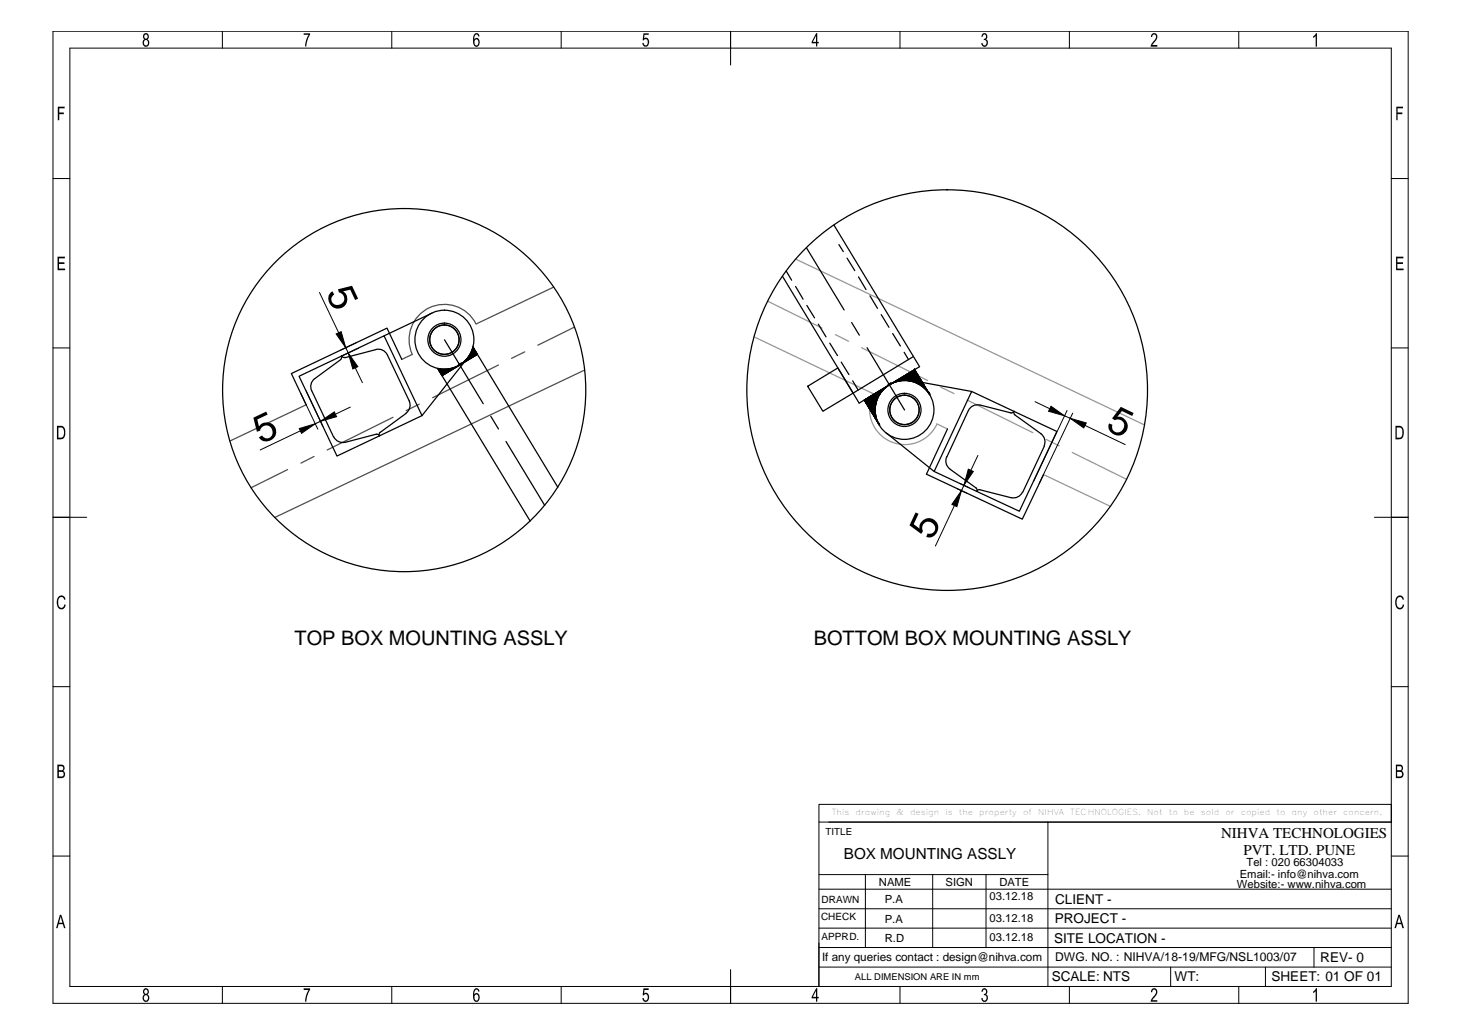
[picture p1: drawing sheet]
<svg xmlns="http://www.w3.org/2000/svg" width="297mm" height="210mm" viewBox="0 0 297 210" stroke-linecap="round" stroke-linejoin="round" font-family="sans-serif">
<!-- layer: 0 -->
<g fill="none" stroke="#000" stroke-width=".25">
<path d="M159.7 55.1l1.1 1.8M161.6 58.2l1.6 2.6M163.8 50.3l7.7 12.7M169.4 45.7l17.4 28.8-12.2 7.4-15.6-25.8M170.4 49.7l.9 1.4M172.1 52.5l1.6 2.5M174.4 56.3l1.6 2.5M60.8 76.5l17.2-8.3 7.7 16.3-17.2 8.2zM63.3 79.4l4.5 9.4M64 76.9a2.01 2.01 0 0 0-.7 2.5M69.2 73.1l-5.2 3.8M69.4 72.3v.3l-.2 .4"/>
<path d="M69.4 72.3l.2 .2 .5 .1M76.4 71a2.01 2.01 0 0 1 2.3 1.1M76.4 71l-6.3 1.7M78.7 72.1l4.4 9.4a2.01 2.01 0 0 1-.6 2.4M81.6 73l-3-6.3-19.4 9.2 3 6.4M87.8 63.6l-9.8 4.6M89 74.9l2.2 .6-2.2-.6M89 75l2.2 .5M89 75.1l2.1 .5M89 75l2.1 .5M89.2 75.3l1.7 .4M89.2 75.2l1.7 .4"/>
<path d="M89.2 75.4l1.6 .3M89.3 75.4l1.4 .4M89.3 75.4l1.5 .4M89.3 75.5l1.3 .3M89.3 75.5l1.3 .4-1.3-.3M89.4 75.6l1 .3-1-.2M89.4 75l1.9 .4M89.5 75.7l.9 .3-.9-.2M89.5 75.8l.9 .2M89.6 75.9l.6 .2M89.6 76l.5 .2-.5-.2M89.7 75l1.7 .4-1.5-.4"/>
<path d="M89.7 76.1l.4 .1M89.8 76.2v.1M89.8 76.2h.2M89.8 76.3l17.9 29.6M90.1 75l1.3 .4M90.2 75l1.3 .4M90.3 76l-.8-.1 .8 .2M90.3 75l1.2 .3M90.3 69l7.9 13M90.4 75l1.1 .3M90.5 75.9l-1.1-.3 1.2 .3M90.6 75l1 .3"/>
<path d="M90.7 75l.9 .2M90.9 75l.8 .2M91 75.6l-1.9-.4 1.8 .4M91 75l.7 .2-.8-.2M91.1 75.6l-2-.5 1.9 .5M91.1 75l.7 .1M91.3 74.9l.5 .2M91.4 74.9l.5 .2M91.5 74.9l.5 .1-.5-.1M91.6 74.9l.5 .1M91.8 74.8l.3 .1-.3-.1M91.9 74.8l.3 .1"/>
<path d="M91.9 74.8l.3 .1-.2-.1M92 74.8h.3M92.1 74.8h.2h-.2M92.2 74.7l.2 .1M92.3 74.7h.2h-.2M92.4 74.6l.2 .1M92.6 74.6h.1M92.6 74.5l.1 .1M92.7 74.6h-.2l.1 .1M92.7 74.5h.1M92.8 74.5h.1M92.9 74.5h.1"/>
<path d="M92.9 74.4v.1M92.9 74.4h.1M93.1 74.3l-.1 .1M93.1 74.3h.1M93.2 74.3h.1M93.3 74.2h.1M93.4 74.2h.1M93.4 74.1h.1M93.5 74.1h.1M93.6 74.1h.1M93.6 74h.1M93.7 74h.1"/>
<path d="M93.8 73.9h.1M93.9 73.9h.1M93.9 73.8h.1M94 73.8h.1M94.1 73.7v.1M94.1 73.7h.1M94.2 73.6h.1l-.1 .1M94.3 73.5h.2M94.3 73.4l.2 .1-.1-.1M94.4 73.4h.2h-.2M94.4 73.5h-.2l.2 .1M94.5 73.3l.2 .1"/>
<path d="M94.5 73.3l.3 .1M94.6 73.4h-.1h.2M94.6 73.2l.3 .1M94.6 73.2h.4M94.7 73.1l.4 .1M94.7 73.1h.4M94.8 73l.4 .1M94.8 73.3l-.2-.1 .2 .1M94.8 72.9h.6M95 72.8l.4 .1M95 72.8l.5 .1M95 72.7l.6 .2-.5-.2"/>
<path d="M95 72.7l-9.3 11.8M95.1 72.7l.5 .1M95.1 72.6l.5 .2M95.1 72.6l.6 .2M95.1 72.6l.7 .1M95.2 72.5l.7 .1M95.3 72.3l.9 .2M95.3 72.2l1 .2M95.4 72.1l1 .2M95.5 72l1.1 .3M95.5 72l1.1 .2M95.6 71.8l1.2 .3"/>
<path d="M95.6 71.8l1.3 .3M95.7 71.7l1.2 .4M95.7 71.6l1.2 .3M95.8 71.5l1 .2M95.8 71.4l1 .3M95.8 72.7l-.6-.2 .7 .2M95.8 71.3l.9 .2M95.9 71.2l.7 .2M95.9 71.1l.6 .1M95.9 71l.5 .2M95.9 71l.5 .1M96 72.6l-.8-.2 .7 .2"/>
<path d="M96 71l.4 .1-.4-.1M96 70.9l.3 .1M96 70.8l.3 .1M96 70.7l.2 .1M96.1 70.7h.1M96.1 70.6h.1M96.1 70.5h.1M96.1 70.5l.9 1.5-7.2 4.3-.8-1.4 2.3 .5M96.2 72.5l-.9-.1 .7 .2M96.2 70.6v.1M96.2 70.7h-.2h.2M96.3 70.8h-.3l.3 .1"/>
<path d="M96.3 72.4l-.9-.2 .9 .2M96.4 71l-.4-.1 .4 .1M96.4 72.3l-.9-.2 1 .2M96.5 71.2l-.6-.1 .6 .1M96.6 71.3l-.7-.1 .7 .1M96.6 71.4l-.7-.2 .8 .3M96.7 72.2l-1.2-.3 1.1 .3M96.7 71.5l-.8-.2 .8 .2M96.7 72.1l-1.1-.2 1.1 .3M96.7 71.6l-.9-.2 .9 .2M96.8 72.1l-1.2-.3 1.2 .3M96.9 71.8l-1.2-.3 1.2 .3"/>
<path d="M96.9 71.9l-1.2-.3 1.3 .4M97 72l16.3 27M163.9 62.1l1.6 2.5M164.1 78.5l6.1-3.7 3.1 5.1-6.1 3.7zM166.3 65.9l1.5 2.6M168.6 69.7l1.6 2.6M170.9 73.6l1.6 2.5M173 65.5l1.6 2.6M173.2 77.4l1.1 1.8M176.2 70.7l7.6 12.6M176.8 60.1l1.5 2.6M177.8 80l.9 .2"/>
<path d="M177.8 79.9l.9 .3-.9-.2M177.9 79.9l.8 .2M177.9 79.9l.9 .2M178 79.8l.8 .3M178 79.8l.8 .2M178.1 79.8l.7 .2M178.1 79.8l.8 .2M178.2 79.7l.7 .2-.7-.2M178.3 79.6l.6 .2M178.4 79.6l.6 .2-.6-.2M178.4 79.6l.6 .1M178.5 79.5l.6 .2"/>
<path d="M178.5 79.5l.6 .1M178.7 79.4l.4 .2M178.7 79.4l.5 .1-.4-.1M178.8 79.3l.5 .2-.5-.2M179 79.2l.3 .2M179 79.2l.3 .1M179 63.9l1.6 2.6M179.1 79.2h.3h-.3M179.2 79.1l.3 .1-.3-.1M179.3 79.1l.2 .1M179.3 79l.2 .1h-.2M179.3 79.4l-.4-.1 .4 .1"/>
<path d="M179.3 79l.3 .1M179.4 79.3l-.4-.1 .4 .1M179.4 79h.2M179.5 79h.2h-.2M179.6 78.9h.2M179.7 78.8l.1 .1h-.2M179.7 79l-.2-.1 .2 .1M179.7 78.8h.2M179.8 78.7l.1 .1M179.8 78.7h.2M180.1 78.6h.1M180.1 78.6l-.2 .1h.1"/>
<path d="M180.2 78.5l-.1 .1M180.2 78.5h.1M180.4 78.4h-.1M180.4 78.4h.1M180.5 78.4h.1M180.5 78.3h.1M180.6 78.3h.1M180.7 78.2h.1M180.8 78.1h.1M180.9 78.1h.1M181 78h.1M181.2 77.9h.1"/>
<path d="M181.3 77.9h-.2M181.3 77.9h.1M181.3 77.8l.1 .1M181.4 77.8h.1M181.4 67.8l1.5 2.5M181.5 77.8h.1M181.5 77.7h.2M181.6 77.7h.2M181.6 77.7v.1M181.6 77.6l.2 .1M181.7 77.6h.2M181.8 77.6h.2"/>
<path d="M181.8 77.5l.3 .1M181.9 77.5l.3 .1M182 77.4l.3 .1M182 77.4l.4 .1M182 77.4l.5 .1M182.1 77.3l.5 .2M182.3 77.2l.7 .2M182.3 77.2l.8 .2M182.4 77.2l.7 .2M182.5 77.1l.9 .2M182.5 77.1l1 .2M182.6 77.1l1.1 .2"/>
<path d="M182.6 77l1.1 .3M182.6 77l1.3 .3M182.7 77.4l-.5-.1 .6 .1M182.8 76.9l2.2 .6M182.9 76.9l4.7 1.2M182.9 77.4l-.6-.1 .5 .1M182.9 76.9l4.7 1.1M182.9 76.8l4.7 1.2-4.6-1.2M183 76.8l4.5 1.1-4.5-1.1M183.1 76.8l4.4 1.1M183.1 76.8l4.4 1M183.1 76.7l4.3 1.1"/>
<path d="M183.2 76.7l4.2 1M183.2 77.3l-.8-.1 .9 .1M183.3 76.6l4 1M183.4 76.6l3.9 1M183.4 76.5l3.9 1-3.9-.9M183.5 76.5l3.8 1M183.5 76.5l3.7 .9M183.6 76.5l3.6 .8M183.7 76.4l3.4 .9-3.4-.9M183.7 71.6l.9 1.5M183.8 76.3l3.2 .8M183.9 76.3l3.1 .7"/>
<path d="M184 76.2l2.9 .7M184 77.3l-1.3-.3 1.5 .3M184.1 76.2l2.8 .6M184.1 76.1l2.7 .7M184.2 76.1l2.6 .7M184.2 76l2.5 .7-2.4-.7M184.3 76l2.4 .6M184.4 77.3l-1.6-.3 1.8 .4M184.4 76l2.3 .5M184.4 75.9l2.3 .6-2.2-.6M184.5 75.9l2.1 .5M184.6 75.9l2 .4"/>
<path d="M184.6 75.8l1.9 .5M184.7 75.8l1.8 .4M184.8 75.7l1.7 .5-1.7-.5M184.8 75.7l1.6 .4M184.9 75.7l1.5 .3M184.9 75.6l1.5 .4-1.4-.4M184.9 77.3l12.5 2.2M185 75.6l1.3 .3M185.1 75.6l1.2 .3-1.3-.3M185.1 75.5l1.1 .3M185.2 75.5l1 .3M185.2 75.5l1 .2"/>
<path d="M185.3 75.4l.8 .2M185.4 75.4l.7 .1-.7-.1M185.5 77.6l2.1 .5M185.5 75.3l.5 .1-.4-.1M185.6 75.2l.3 .1M185.6 72.4l-12.3 7.5M185.7 75.2l.2 .1M185.7 75.2h.2M185.8 75.1h.1M185.8 75.1l3.1 5.1M185.9 77.7l1.8 .5-1.6-.4M185.9 75.1h-.2l.2 .1"/>
<path d="M186 75.4l-.5-.1 .5 .2M186.2 75.6l-1-.2 1 .3M186.2 77.9l1.5 .3-1.3-.3M186.5 78l1.3 .3M186.6 76.4l-2.1-.5 2.1 .6M186.6 78l1.2 .3M186.7 78.1l1.1 .3M186.8 76.7l-2.6-.6 2.6 .7M186.8 78.1l1 .3M186.9 78.2l.9 .2M186.9 77l-2.9-.8 3 .8M187 78.2l.8 .3"/>
<path d="M187 78.3l.9 .2M187.1 77.2l-3.4-.8 3.4 .8M187.1 78.4l.8 .1M187.2 78.4l.7 .2M187.3 78.4l.6 .2M187.3 78.5l.7 .2-.6-.2M187.4 77.7l-4.2-1 4.2 1M187.5 78.6l.5 .1-.5-.1M187.6 78.7l.5 .1M187.7 78.8l.4 .1M187.8 78.9l.3 .1M187.8 79h.4"/>
<path d="M187.9 79h.3M188 79l.2 .1M188.1 79.1l.2 .1-.2-.1M188.1 79.2h.3M188.2 79.2l.2 .1M188.2 79.3h.2M188.3 79.3l.1 .2-.1-.1M188.4 79.5h.1M188.5 79.6l.1 .1M188.5 79.6h.1M188.6 79.8h.1M188.7 79.8h.1"/>
<path d="M188.7 79.9h.1M188.7 80h.1M188.8 80h.1M197.4 79.5l17.3 8.2-7.6 16.2-17.3-8.1zM77.1 88.5l-.2-.2-.5-.1-6.2 1.7a2.07 2.07 0 0 1-2.4-1.1M82.5 84l-5.3 3.8-.2 .5 .1 .2M99.7 84.6l1.6 2.6M102.8 89.7l7.9 13M175.6 81.3l2.4 .6M175.6 81.3l3.1 5.1M175.7 81.4l2.3 .6-2.3-.6M175.7 81.2l2.3 .6"/>
<path d="M175.7 81.2l2.3 .6-2.3-.6M175.8 81.6l2.1 .6-2.1-.5M175.8 81.2l2.3 .5M175.8 81.6l2.1 .5M175.9 81.8l2 .5M175.9 81.7l2 .6M175.9 81.1l2.2 .6M175.9 81.8l2 .5-1.9-.4M176 81.1l2.1 .5-2.2-.5M176 81.9l1.9 .5M176 81.1l2.1 .5M176 82l1.9 .4"/>
<path d="M176 81l2.1 .5-2-.5M176.1 82.1l1.8 .5-1.8-.5M176.1 82l1.8 .5M176.1 82.2l1.8 .4M176.2 80.9l1.9 .6M176.2 80.9l2 .5M176.2 82.3l1.7 .5-1.7-.4M176.2 80.9l2 .5-1.9-.5M176.3 82.5l1.6 .4M176.3 82.4l1.6 .4M176.4 80.8l1.8 .5M176.4 82.6l1.5 .4"/>
<path d="M176.4 82.6l1.5 .3M176.4 82.6l1.4 .4-1.4-.3M176.5 82.7l1.3 .4-1.3-.3M176.5 80.8l1.7 .4-1.8-.4M176.5 82.8l1.3 .3M176.5 80.7l1.7 .5M176.5 82.8l1.3 .4-1.3-.3M176.6 80.7l1.6 .5M176.6 82.9l1.2 .4M176.6 80.6l1.7 .5M176.7 83.1l1.1 .3M176.7 83.1l1.1 .3-1.1-.3"/>
<path d="M176.7 80.6l1.6 .4-1.6-.4M176.8 83.2l1 .3M176.8 80.6l1.5 .4M176.8 83.4l1 .2M176.8 83.3l1 .3M176.9 83.4l1 .3M176.9 83.4l.9 .3M176.9 80.5l1.4 .4M177 83.5l.9 .3-.9-.2M177 80.5l1.4 .3M177 80.4l1.4 .4-1.3-.4M177 83.7l.9 .2"/>
<path d="M177 83.6l.9 .2M177.1 83.7l.8 .2-.8-.2M177.1 80.4l1.3 .3-1.3-.3M177.1 83.8l.8 .2-.8-.1M177.1 80.3l1.3 .4M177.2 83.9l.7 .2M177.2 80.3l1.2 .3M177.2 84l.7 .2-.7-.2M177.2 80.3l1.3 .3M177.3 84l.6 .2M177.3 84.1l.6 .2-.6-.1M177.3 84.2l.6 .1"/>
<path d="M177.4 84.3l.5 .1M177.4 80.2l1.1 .3M177.4 84.3l.5 .2M177.5 84.4l.4 .1h-.4M177.5 84.4l.4 .1M177.5 80.2l1.1 .2M177.5 80.1l1.1 .2M177.5 84.5l.5 .1M177.6 84.6h.4M177.6 84.6l.4 .1M177.6 80.1l1 .2M177.6 84.7l.4 .1"/>
<path d="M177.7 80l1 .3M177.7 84.8l.3 .1M177.7 80l1 .2M177.8 84.9l.3 .1-.3-.1M177.8 83.5l-1-.2 1 .2M177.8 83.3l-1.2-.3 1.2 .3M177.8 85h.3h-.3M177.9 83.9l-.8-.1 .8 .2M177.9 82.6l-1.7-.3 1.7 .4M177.9 83.7l-1-.2 1 .2M177.9 85.1h.2M177.9 85.1l.2 .1"/>
<path d="M177.9 82.1l-2.2-.6 2.2 .6M177.9 85.2l.3 .1M178 85.3h.2M178 81.9l-2.4-.6 2.4 .6M178 82l-2.3-.5 2.3 .5M178 84.8h-.3h.3M178.1 85.4h.1M178.1 85.3l.1 .1M178.1 85.4l.1 .1h-.1M178.2 85.6h.1M178.2 85.5l.1 .1M178.2 85.7h.1"/>
<path d="M178.3 85.8h.1M178.3 85.7l.1 .1M178.3 80.9l-1.5-.3 1.5 .3M178.4 85.9h.1M178.4 86h.1M178.5 86.1h.1M178.5 80.5l-1.2-.2 1.2 .3M178.5 86.2h.1M178.6 86.2h.1M178.6 86.3h.1M178.7 86.4h.1M180.1 88l9.7 7.8"/>
<path d="M188.8 80.1h.1M188.9 80.2h.1M188.9 80.1h.1M192.4 92.8a2.01 2.01 0 0 0 .6 2.5M192.5 87.2l-4.3 9.2 19.5 9.1 4.3-9.1M193 95.3l5.3 3.8 .2 .5-.1 .2 .2-.2 .5-.1 6.3 1.6a2.05 2.05 0 0 0 2.3-1.1M196.7 83.4l-4.3 9.4M199.1 82.3a2.01 2.01 0 0 0-2.3 1.1M199.1 82.3l6.3 1.6 .5-.1 .1-.2M206 83.6v.3l.2 .4 5.3 3.8a2.05 2.05 0 0 1 .6 2.5M212.2 90.6l-4.4 9.4"/>
<circle cx="82.1" cy="79.3" r="36.9"/>
<circle cx="90.3" cy="69" r="6"/>
<circle cx="90.3" cy="69" r="2.98"/>
<circle cx="90.3" cy="69" r="3.4"/>
<circle cx="192.4" cy="79.3" r="40.7"/>
<circle cx="183.8" cy="83.3" r="6"/>
<circle cx="183.8" cy="83.3" r="2.98"/>
<circle cx="183.8" cy="83.3" r="3.4"/>
</g>
<path d="M161.7 52.7l70.9 33.7M153.2 68.5l24.2 11.5M156 61.2l11 5.5M169.7 68l2.7 1.3M175.1 70.7l13.3 6.6M177.4 80a7.2 7.2 0 0 0 3.4 9.6 7.2 7.2 0 0 0 9.6-3.5l2.1 1.1M191.1 78.7l2.7 1.3M196.5 81.3l13.4 6.6M212 96.4l13.7 6.5M212.5 89.3l2.7 1.3M217.9 91.9l11 5.5" fill="none" stroke="#959595" stroke-width=".25"/>
<path d="M112.5 58.3l-15.8 7.5M83.8 72l-2.2 1M96.7 65.8a7.2 7.2 0 0 0-9.5-3.3 7.2 7.2 0 0 0-3.4 9.5M101.3 74.2l-13.4 6.6M106.6 71.5l-2.7 1.3M116.7 66.5l-7.4 3.6M118.8 75.2l-63 30M58.4 95.4l-7.4 3.7M62.2 82.3l-15.5 7.3M63.8 92.8l-2.7 1.3M79.9 84.8l-13.4 6.6M85.2 82.1l-2.7 1.3" fill="none" stroke="#4c4c4c" stroke-width=".25"/>
<g fill="none" stroke="#000" stroke-width=".2">
<path d="M10.8 6.4h275.3v197.5h-275.3zM14.2 9.8h268.5v190.6h-268.5zM45.2 6.4v3.4M79.6 6.4v3.4M114 6.4v3.4M148.4 6.4v6.8M182.9 6.4v3.4M217.3 6.4v3.4M251.7 6.4v3.4M10.8 36.3h3.4M282.7 36.3h3.4M64.9 59.4l3.9 8.2"/>
<path d="M10.8 70.7h3.4M61.1 79.9l3.5 7.3M62.2 79.4l3.4 7.3M70.2 70.7l.6 1M72.2 74.8l1.4 3M72.4 69.6l-3.2 1.6M72.9 70.7l-3.2 1.5M282.7 70.7h3.4M61 87.5l-8.2 3.9M65.1 85.6l-1 .5M71.2 82.7l-3 1.5M194.5 99.3l1.9 .9"/>
<path d="M195 98.2l1.9 .9M195.8 98.6l-.5 1.1M198.7 92.5l-1.5 3.1M210.3 81.6l3 1.5M216.3 84.5l1.1 .5M216.8 83.4l-6.8 14.3M217.9 83.9l-6.8 14.4M220.4 86.4l8.2 3.9M10.8 105.1h6.8M193.9 102.7l-3.9 8.3M279.2 105.1h6.9M10.8 139.5h3.4"/>
<path d="M282.7 139.5h3.4M10.8 173.9h3.4M166.4 163.4h116.3v3.6h-116.3zM166.4 167v33.4M166.4 177.7h46.5M168.4 167h114.3M175.8 177.7v14.8M189.5 177.7v14.8M200.3 177.7v14.8M212.9 167v33.4M282.7 173.9h3.4M148.4 197v6.9"/>
<path d="M166.4 192.5h116.3M166.4 188.6h116.3M166.4 184.7h116.3M166.4 180.7h116.3M166.4 196.5h116.3M237.8 196.5v3.9M257.1 196.5v3.9M267 192.5v4M45.2 200.4v3.5M79.6 200.4v3.5M114 200.4v3.5M182.9 200.4v3.5"/>
<path d="M217.3 200.4v3.5M251.7 200.4v3.5"/>
</g>
<g fill="#000">
<path d="M61.7 6.8h1.3l-.6 1.5-.2 1.1h-.2l.1-.8 .6-1.5h-1zM130.7 6.8h1.1v.3h-.8l-.1 .7 .1-.1h.4l.4 .3 .1 .3-.1 .8-.4 .4-.5-.1-.4-.5v-.2h.3l.1 .4 .3 .1 .3-.1 .1-.5-.1-.4-.2-.2-.7 .2zM199.7 6.8l.5-.1 .3 .3v.7a.31 .31 0 0 0-.1 .4 .31 .31 0 0 0 .3 .2v.7l-.4 .5-.6-.1-.3-.6 .2-.1 .2 .4a.52 .52 0 0 0 .7-.3 .52 .52 0 0 0-.3-.6h-.3v-.3l.3-.1 .1-.3a.37 .37 0 0 0-.3-.5 .37 .37 0 0 0-.3 .5h-.3v-.2zM234.1 6.9l.6-.2 .4 .4v.7l-1 1.3h1v.4h-1.3l.1-.6 1-1.3-.1-.4-.3-.2-.3 .1-.1 .4h-.3zM267.3 6.8l.3-.1v2.8h-.3v-2.2l-.5 .4v-.3zM11.7 21.7h1.4v.3h-1.1v.9h1v.3h-1v1.2h-.3zM283.7 21.7h1.3v.3h-1.1v.9h1v.3h-1v1.2h-.2zM11.7 52.2h1.5v.3h-1.2v.8h1.1v.3h-1.1v1h1.2v.3h-1.5zM283.6 52.2h1.5v.3h-1.2v.8h1.1v.3h-1.1v1h1.3v.3h-1.6zM11.8 121.4l.4-.4h.4l.5 .3 .2 .5-.2 .1-.1-.3a.67 .67 0 0 0-.9-.1 .67 .67 0 0 0-.3 .8l.1 .8 .4 .4 .5-.1 .2-.2 .1-.4 .2 .1-.1 .5-.3 .3-.7 .1-.5-.5-.2-1.2zM283.7 121.4l.5-.4h.3l.4 .1 .3 .4 .1 .3-.3 .1-.3-.5-.5-.1-.3 .2-.1 .4v1.1l.4 .5 .5-.1 .3-.6 .3 .1-.5 .8h-.8l-.4-.5-.1-1.2zM61.7 200.8h1.3v.3l-.6 1.4-.2 1h-.2v-.6l.4-1.2 .3-.5h-1z"/>
<path d="M130.7 200.8h1.1v.4h-.8l-.1 .7 .2-.2 .4 .1 .4 .6-.1 .7-.3 .4h-.7l-.3-.7h.3v.1a.43 .43 0 0 0 .6 .3 .43 .43 0 0 0 .2-.6l-.1-.4a.4 .4 0 0 0-.4-.2 .4 .4 0 0 0-.3 .3l-.2-.1zM199.6 201l.3-.2h.4l.3 .5-.1 .5a.19 .19 0 0 0-.1 .2 .19 .19 0 0 0 .1 .2l.2 .4-.2 .7-.3 .3h-.4l-.3-.3-.1-.5h.2l.2 .4a.51 .51 0 0 0 .6-.2 .51 .51 0 0 0-.1-.6l-.4-.1v-.3l.4-.2v-.4a.35 .35 0 0 0-.4-.3 .35 .35 0 0 0-.2 .4h-.3zM233.9 201.1l.3-.2 .4-.1 .5 .4v.7l-1 1.3h1v.3h-1.3l.1-.5 1-1.3-.1-.4-.2-.2-.4 .1-.1 .4h-.3zM267.3 200.8h.3v2.7h-.3v-2.1l-.5 .4v-.3z"/>
<path d="M29.2 6.9l.3-.2 .5 .1 .2 .4v.5a.21 .21 0 0 0-.2 .3 .21 .21 0 0 0 .2 .2l.1 .7-.1 .4-.5 .2-.4-.1-.3-.6v-.5l.4-.3-.3-.4zM29.3 7.4a.4 .4 0 0 0 .8 0 .4 .4 0 0 0-.8 0zM29.4 8.2l-.2 .4 .1 .4a.5 .5 0 0 0 .7 0 .5 .5 0 0 0-.1-.8z"/>
<path d="M96.5 6.8h.7l.2 .5-.2 .1a.39 .39 0 0 0-.5-.4 .39 .39 0 0 0-.3 .5v.5l.2-.3h.4l.4 .5v.9l-.5 .4-.6-.2-.2-.6 .1-1.3zM96.7 8l-.3 .3 .1 .7a.43 .43 0 0 0 .6 .1 .43 .43 0 0 0 .1-.5v-.3a.38 .38 0 0 0-.5-.3z"/>
<path d="M165.8 6.7h.2v1.8h.3v.3h-.3v.6h-.2v-.6h-.9v-.3zM165.8 7.3l-.6 1.2h.6z"/>
<path d="M11.6 86.5h1l.5 .5 .2 1.3-.3 .7-.4 .2-1 .1zM11.9 86.9v2h.7l.4-.5-.1-1.2-.3-.3z"/>
<path d="M283.5 86.5l1.2 .1 .4 .4 .1 1.5-.3 .6-.3 .1-1.1 .1zM283.8 86.9v2h.7l.4-.6-.1-1.1-.3-.3z"/>
<path d="M11.7 155.4h1.1l.3 .6-.1 .5a.22 .22 0 0 0-.1 .2 .22 .22 0 0 0 .2 .2l.1 .6-.3 .5-1.2 .1zM12 155.7v.8l.8-.1v-.5l-.1-.2zM12 156.8v1h.7l.2-.4a.41 .41 0 0 0-.5-.6z"/>
<path d="M283.6 155.4h1l.4 .4v.5l-.2 .4 .2 .1 .2 .6-.2 .4-.3 .3h-1.1zM283.9 155.7v.8h.5a.41 .41 0 0 0 .4-.5 .41 .41 0 0 0-.5-.3zM283.9 156.8v1h.7l.2-.2 .1-.5-.2-.2z"/>
<path d="M12.2 185.9h.3l.8 2.7h-.3l-.2-.8h-.9l-.2 .8h-.3zM12.3 186.2l-.3 1.3h.7z"/>
<path d="M284.1 185.9h.3l.9 2.7h-.4l-.2-.8h-.8l-.3 .8h-.3zM284.2 186.2l-.3 1.3h.7z"/>
<path d="M29.2 201l.5-.2 .5 .4v.5l-.3 .4 .3 .2 .1 .7-.3 .5-.6 .1-.3-.3-.1-.4 .1-.6a.25 .25 0 0 0 .2-.2 .25 .25 0 0 0-.2-.3v-.5zM29.3 201.5a.4 .4 0 0 0 .8 0 .4 .4 0 0 0-.8 0zM29.4 202.3l-.2 .6 .2 .3 .2 .1a.52 .52 0 0 0 .5-.6 .52 .52 0 0 0-.7-.4z"/>
<path d="M96.3 201.1l.2-.2 .4-.1 .4 .2 .1 .5h-.2l-.1-.2a.38 .38 0 0 0-.5-.1 .38 .38 0 0 0-.2 .4v.5l.2-.3h.3l.4 .2 .1 .3v.7l-.4 .6-.6-.1-.2-.5-.1-1.3zM96.6 202.1l-.2 .3 .1 .7a.42 .42 0 0 0 .6 .1 .42 .42 0 0 0 .1-.5l-.2-.6z"/>
<path d="M165.8 200.8h.2v1.8h.3v.3h-.3v.6h-.2v-.6h-.9v-.3zM165.8 201.3l-.6 1.3h.6z"/>
</g>
<path d="M68.3 67.9l1-.5 .9 3.3zM70.8 71.7l1.9 2.8-1 .5zM60.8 87.1l3.3-1-2.8 2zM65.1 85.6l2.8-1.9 .5 1zM196.7 95.3l1.1 .5-2 2.8zM213.5 82.6l2.8 1.9-3.3-.9zM217.4 85l3.3 .9-.5 1.1zM195.3 99.7l-.9 3.3-1-.5z" fill="#000" stroke="#000" stroke-width=".2"/>
<g font-size="8">
<text x="66.1" y="59.6" transform="rotate(65 66.1 59.6)">5</text>
<text x="224.5" y="87.2" transform="rotate(26 224.5 87.2)">5</text>
<text x="53" y="90.3" transform="rotate(-25 53 90.3)">5</text>
<text x="189.4" y="109.9" transform="rotate(-65 189.4 109.9)">5</text>
</g>
<g font-size="4.1">
<text x="59.8" y="131">TOP BOX MOUNTING ASSLY</text>
<text x="165.3" y="131">BOTTOM BOX MOUNTING ASSLY</text>
</g>
<text font-size="3.1" x="171.5" y="174.6">BOX MOUNTING ASSLY</text>
<g font-size="3">
<text x="248.1" y="170.3">NIHVA TECHNOLOGIES</text>
<text x="252.7" y="173.7">PVT. LTD. PUNE</text>
</g>
<g font-size="2.8">
<text x="214.4" y="183.6">CLIENT -</text>
<text x="214.2" y="191.5">SITE LOCATION -</text>
<text x="214.3" y="187.6">PROJECT -</text>
<text x="268.2" y="195.5">REV- 0</text>
<text x="213.7" y="199.4">SCALE: NTS</text>
<text x="238.6" y="199.4">WT:</text>
<text x="258.3" y="199.4">SHEET: 01 OF 01</text>
</g>
<text font-size="2.5" x="214.4" y="195.3">DWG. NO. : NIHVA/18-19/MFG/NSL1003/07</text>
<text font-size="2.4" x="167" y="195.2">If any queries contact : design@nihva.com</text>
<g font-size="2.3">
<text x="251.9" y="178.3">Email:- info@nihva.com</text>
<text x="253.3" y="176">Tel : 020 66304033</text>
<text x="178.6" y="180.1">NAME</text>
<text x="179.8" y="183.5">P.A</text>
<text x="192.1" y="180.1">SIGN</text>
<text x="201.1" y="182.9">03.12.18</text>
<text x="203" y="180.1">DATE</text>
<text x="251.3" y="180.4">Website:- www.nihva.com</text>
<text x="179.8" y="187.5">P.A</text>
<text x="179.8" y="191.4">R.D</text>
<text x="201.1" y="187.4">03.12.18</text>
<text x="201.1" y="191.3">03.12.18</text>
</g>
<g font-size="2">
<text x="167.7" y="169.6">TITLE</text>
<text x="166.9" y="183.5">DRAWN</text>
<text x="166.8" y="187">CHECK</text>
<text x="166.9" y="190.9">APPRD.</text>
</g>
<text font-size="1.9" x="173.7" y="199.1">ALL DIMENSION ARE IN mm</text>
<g font-size="1.7">
<text x="169" y="165.7">This</text>
<text x="173.8" y="165.7">drawing</text>
<text x="182.1" y="165.7">&amp;</text>
<text x="184.9" y="165.7">design</text>
<text x="192.1" y="165.7">is</text>
<text x="194.8" y="165.7">the</text>
<text x="199" y="165.7">property</text>
<text x="207.9" y="165.7">of</text>
<text x="210.9" y="165.7">NIHVA</text>
<text x="217.5" y="165.7">TECHNOLOGIES.</text>
<text x="233.1" y="165.7">Not</text>
<text x="237.5" y="165.7">to</text>
<text x="240.6" y="165.7">be</text>
<text x="244" y="165.7">sold</text>
<text x="249" y="165.7">or</text>
<text x="252.1" y="165.7">copied</text>
<text x="259.3" y="165.7">to</text>
<text x="262.4" y="165.7">any</text>
<text x="266.9" y="165.7">other</text>
<text x="272.9" y="165.7">concern.</text>
</g>
</svg>
